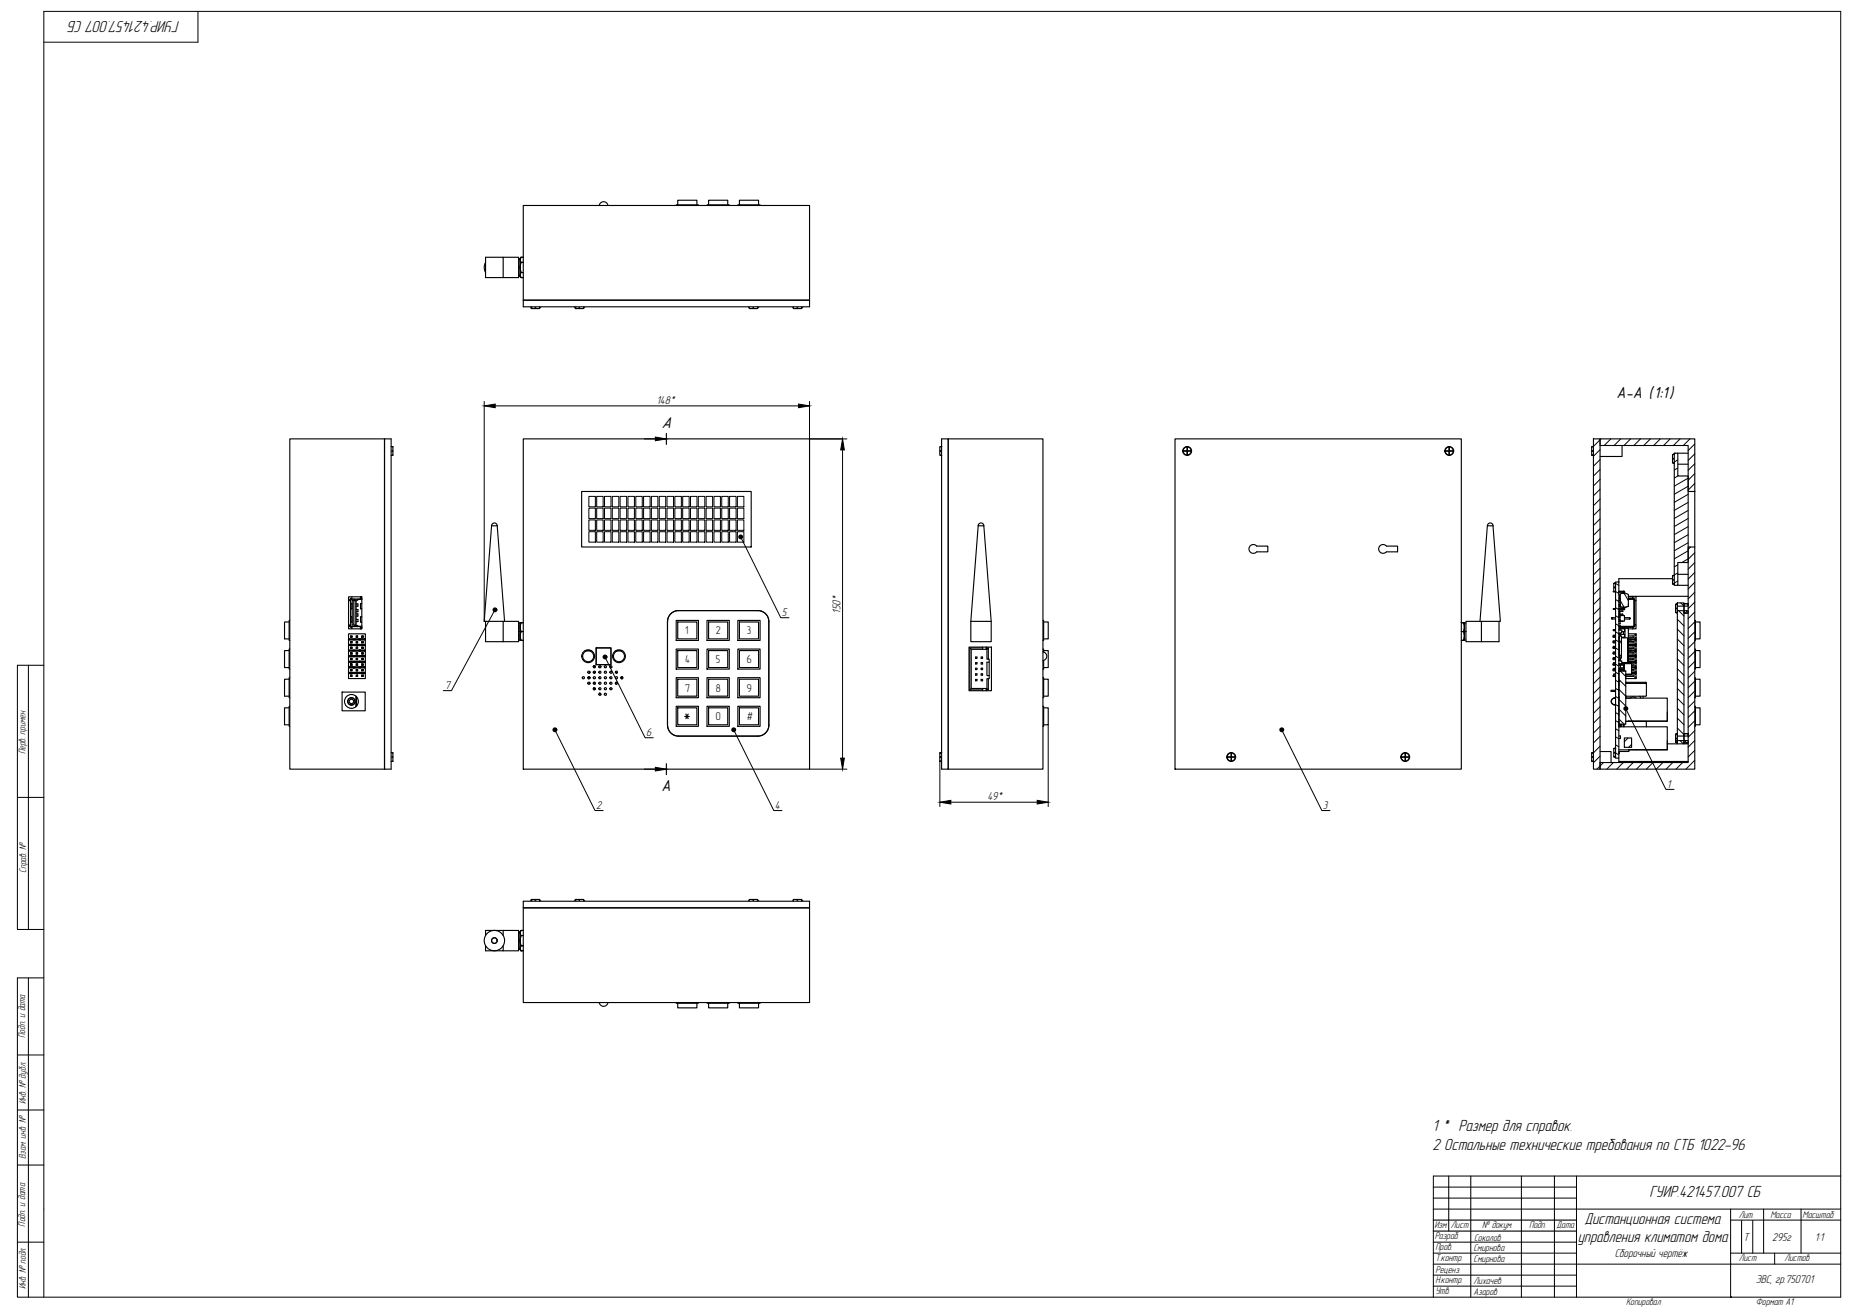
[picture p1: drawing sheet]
<svg xmlns="http://www.w3.org/2000/svg" width="841mm" height="594mm" viewBox="0 0 841 594" stroke-linecap="round" stroke-linejoin="round" font-family="sans-serif">
<g fill="none" stroke="#000" stroke-width=".51">
<path d="M238 93h130v43h-130zM272 93a2 2 0 0 1 2-1 2 2 0 0 1 2 1M307 93h10M308 93v-2h8v2M321 93h10M322 93v-2h8v2M335 93h10M336 93v-2h8v2M221 117h8v9h-8zM221 119l-1 3 1 2M229 117h7v9h-7M236 118h.1"/>
<path d="M236 118l1-1-1 4M236 118v3M237 117h1h-1l-1 2h2h-1l-1 2M236 125h.1M236 121h.1M236 121v4M236 121l1 3h1h-2l1 2h1h-1M236 121l1 5-1-1M238 136h130v3h-130zM245 139v1h-2h-2v-1M265 139v1h-4v-1M340 139v1"/>
<path d="M340 140h.1M344 139v1h-4M360 139v1M360 140h.1M364 139v1h-4M132 199h43v150h-43zM175 199h3v150h-3zM238 199h130v150h-130zM428 199h3v150h-3zM431 199h43v150h-43zM534 199h130v150h-130zM724 199h3v150h-3z"/>
<path d="M727 199h43v24h-3v-21h-40zM178 203v2v2M428 203h-1v2v2h1M537 205h2v2v-2h2M537 205h2v-2v2h2M537 205h.1M537 205l1 1 1 1M539 203l-1 1-1 1M539 203l1 1 1 1M541 205l-1 1-1 1M541 205h.1M656 205h2v-2v2h2"/>
<path d="M656 205h2v2v-2h2M656 205l1 1 1 1M658 203l-1 1-1 1M658 203l1 1 1 1M660 205l-1 1-1 1M660 205h.1M723 203v2v2h1M723 203h.1M724 203h-1M737 202v5h-10M760 207v1v2M760 206h2v10h5v39h-5v11h-2z"/>
<path d="M760 206h.1M762 211h5M762 206h5M223 239h3M223 239l-3 43h1M223 239a1.3 1.3 0 0 1 2-1 1.3 1.3 0 0 1 1 1M226 239l3 43M264 223h77v25h-77zM444 239a1.3 1.3 0 0 1 1-1 1.3 1.3 0 0 1 2 1M444 239h3M444 239l-3 43M447 239l3 43"/>
<path d="M675 239h3M675 239l-3 43M675 239a1.3 1.3 0 0 1 2-1 1.3 1.3 0 0 1 1 1M678 239l3 43M770 223v25M568 248l1-1 2 1h5v3h-5a2 2 0 0 1-3 0 2 2 0 0 1 0-3zM627 248l1-1 2 1h5v3h-5a2 2 0 0 1-3 0 2 2 0 0 1 0-3zM767 248h3v101h-43v-3h40zM158 271h6v15h-6zM159 272l-1 1M159 274h1v3M159 277h1"/>
<path d="M159 272h2M159 272h5M160 272h-1M160 272v13M160 276h.1M160 271l-1 1M160 273h2v11h-2zM160 273v11M161 272h.1M161 272h1M161 273v11M162 274h1v1h-1"/>
<path d="M162 277h1v1h-1M162 279h1v1h-1M162 272h.1M162 272h2M163 272h.1M164 271v1v-1M164 274v3M164 274h.1M164 276h.1M164 272h.1M305 278l3-1h36a5 5 0 0 1 5 5v47a5 5 0 0 1-5 5h-36a5 5 0 0 1-5-5v-47v-1zM734 264h1v80h-1z"/>
<path d="M734 276h-1l1 1M734 269h-1h1M734 265h-1v4M735 279h1M735 277h3M735 269h3h-1zM735 276h2h1v1zM735 272h1M735 270l1 2M735 273h1v2M735 277h.1M735 278h.1"/>
<path d="M735 275h.1M735 275h1M735 279h.1M735 280h1M735 269h2M735 278v1M735 277v1M735 279v1M735 271h1M736 280h2v2h-2zM736 275v1h-1M736 278h-1"/>
<path d="M736 272v1h-1M736 272h.1M736 277h.1M736 277h1M736 278h1M736 275h.1M736 279h1M736 279h-1M736 274l-1 1M736 277h-1M736 276h1M736 270l2-1 1 1v5l-1 1h-2z"/>
<path d="M737 278h.1M737 277h.1M737 279h.1M737 277v1M737 279v1M739 271h2v1M739 272h3v13h-7v1M739 272h3v12l-7 1M739 272h3v12h-6h-1M739 274v1M739 275l-1 1M739 275h.1"/>
<path d="M739 271h28M740 272h.1M741 271h2v2M742 273h1v11h-1M760 263h-25v1M760 262v1v2M760 261h.1M761 275v1v2M761 278h.1M761 274h.1M761 274v1M761 278h1"/>
<path d="M762 277h3v57h-3zM762 274h3v1h-3zM762 274v4h-1M762 274h-1M762 274l-1 1M762 261h5M762 266h5M765 275v2M765 277h2v1h-2zM765 274h2v1h-2zM765 274h2M765 278h2"/>
<path d="M131 282h-2v8h2M131 295h-2v8h2M132 282v9M132 295v9M158 288h8v20h-8zM158 293h5h-5zM158 290h5v1h-5zM158 296h1M158 290l1 1M158 284h1h-1M159 290h.1M159 298h1"/>
<path d="M159 295h1M159 293h1M159 290h1M159 284l1 1M159 280h1v2M159 283h1M159 291h1M159 289h.1M159 296l1 1M159 291v1M159 296v1M159 289h1"/>
<path d="M159 300h1M159 292h1M159 294h1M159 296h1M159 297h1M159 299h1M159 284h2M159 299l1 1M159 294h.1M159 294v1M159 299v1M159 292h.1"/>
<path d="M159 297h.1M159 285l1 1M160 289h.1M160 294h.1M160 297v-1v1M160 299h.1M160 291v1M160 299h-1M160 299v1M160 298h1zM160 295l1 1zM160 293h1z"/>
<path d="M160 290l1 1zM161 284l1 1M161 284v1M161 284h1M161 284h.1M161 298h2M161 295h2M161 293h2M161 290h2M162 281h1v1h-1M162 291v1M162 289h.1"/>
<path d="M162 300h.1M162 292h.1M162 294h.1M162 296h.1M162 299h.1M162 297h.1M162 294v1M162 299v1M162 299v1zM162 296v1M162 284h2M162 284h.1"/>
<path d="M163 284v1M163 290h3zM163 293h3zM163 295h3zM163 298h3zM163 298h-5h1M163 298h-4M163 295v1h-5l1-1M163 295h-4M164 284v1M164 285v1M164 280v3"/>
<path d="M164 285h.1M164 290l-1 1 3-1M164 293h-1h3M164 295l-1 1 3-1M164 298h-1h3M164 280h.1M164 283h.1M164 282v1M164 289h.1M164 291v1zM164 296v1M164 294v1"/>
<path d="M164 289h1M164 300h1M164 291h1M164 292h1M164 294h1M164 295h1M164 296h1M164 297h1M164 299h1M164 294h.1M164 284l-5 1M164 299v1"/>
<path d="M165 289h.1M165 292h.1M165 294v1zM165 297h.1M165 299v1zM165 294h-1M165 297h-1M165 299h-1M166 298h.1M166 296h.1M166 293h.1M166 291h.1"/>
<path d="M221 282h8v9h-8zM229 282h.1M229 282h7v9h-7M236 287h.1M236 291h.1M236 283h.1M236 287v4M236 283h1v8h-1M236 283h2h-1l-1 1 1 3h1h-1l-1 3 1 1h1h-2M236 283v4M266 296h3M271 294h6v8h-6z"/>
<path d="M280 296h3M307 295h10v9h-10zM307 282h10v9h-10zM308 295h8v8h-8zM308 282h8v8h-8zM321 282h10v9h-10zM321 295h10v9h-10zM322 282h8v8h-8zM322 295h8v8h-8zM335 282h10v9h-10zM335 295h10v9h-10zM336 282h8v8h-8z"/>
<path d="M336 295h8v8h-8zM440 294h10v20h-10zM440 294l1 1v18M441 282h9v9h-9zM441 295h5M443 298h1v1h-1zM446 298v1zM446 294h-6v19l6 1M446 295h2M446 294v1M448 294v1v-1M448 294h1v5v9"/>
<path d="M448 295v4h1M449 294l-1 1M474 295v1M474 282v9M474 296a2 2 0 0 1 1 2 2 2 0 0 1-1 2M474 295h2v8h-2M474 282h2v8h-2M474 300v4M665 283h-1h1v1v3h-1h1v3v1h-1h1M665 283v8M665 287h1M665 283h1"/>
<path d="M665 287v4M665 283v4M666 291h-1M672 282h-6v9h7M672 282h1M673 282h8v9h-8zM732 281h.1M732 281h2M733 289h.1M733 294v1v-1M733 297h.1M733 299v1"/>
<path d="M733 291v1M733 294h.1M733 299h.1M733 300h1M733 289h1M733 292h1M733 295h1M734 296h-1l1 1h-1M734 286h-1h1M734 288h-1v1h1M734 291h-1v1h1M734 294h-1h1"/>
<path d="M734 299h-1h1M735 298h.1M735 297h.1M735 296h.1M735 295h.1M735 294h.1M735 293h.1M735 292h.1M735 291h.1M735 290h.1M735 281h.1M735 286h1"/>
<path d="M735 286h3v1h-2M735 286h1v2h-1M735 289h.1M735 288h.1M735 282h1M735 281h1M735 288h1M735 288l1 1v-1M735 289h1v10h-1zM735 288h3v1h-2M735 282h.1M736 288h.1"/>
<path d="M736 299l-1 1h1M736 299v1M736 282h-1M736 300h.1M736 290h3v11h-3M737 282h-1v1h-1M737 282h.1M737 284v1M737 285h.1M737 285h1v5M737 285l-1 1M737 285v1"/>
<path d="M737 287v1M737 289v1M738 285h.1M738 281h2M738 285h1v16M739 284v1M739 290l1 1h-1M739 290h4M739 293h4M739 295h4M739 296h4M739 298h4"/>
<path d="M739 289h3h-3M739 296h3v1h-3M739 299h3v1h-3M739 291h3v1h-3M739 286h.1M739 298h1M739 295h1M739 293h1M739 286h2M739 288h4M740 298h1zM740 295l1 1z"/>
<path d="M740 293h1zM740 290h1M740 281h.1M740 284v1M741 290l-1 1h3M741 290l2 1M741 298h2M741 295h2M741 293h2M741 285v1M742 294v1h-3M742 294h-3"/>
<path d="M743 300h.1M743 290h.1M743 293h.1M743 295v1M743 298h.1M743 288v1zM743 291h.1M743 293v1M743 296h.1M743 298v1M743 284v2h-2M743 289v11"/>
<path d="M743 292v1M743 295h.1M743 297v1M770 295v9M770 282v9M770 295h2v8h-2M770 282h2v8h-2M131 308h-2v8h2M132 308v9M155 314h11v9h-11zM158 306h3zM158 303h3z"/>
<path d="M158 300h5v1h-5zM158 301h2M158 305v1M158 303h.1M159 303h2h-1M159 306h.1M159 302h1zM159 304h1M159 307h1zM159 302h.1M159 304v1M159 307h.1"/>
<path d="M159 302h1M159 305h1zM159 307h1M160 307h.1M160 302h.1M160 304v1M160 307h-1M160 300l1 1zM160 306h1M161 306h2zM161 303h2zM161 301h2"/>
<path d="M162 316v5M162 304h.1M162 302h.1M162 307h.1M162 305h.1M162 304v1M163 306h3zM163 305l1 1M163 305l3 1M163 300h3zM163 303h3zM163 305l-4 1"/>
<path d="M163 303h-2M163 305v1M163 303h.1M164 301h-1h3M164 303h-1h3M164 304v1M164 302h.1M164 304h1M164 302h1M164 307h1M164 305h1M164 307h.1"/>
<path d="M165 307h-1M165 302h.1M165 304v1zM165 302h-1M165 307h.1M166 303h.1M166 301h.1M267 308h1M267 308h.1M267 307v1M268 310h.1M268 305v1"/>
<path d="M268 308h.1M269 313h1M270 312v1M270 302l-1 1M270 310v1M270 305v1M270 303h.1M272 315l1 1M273 303h-1M275 302h.1M277 303h1M278 313h.1"/>
<path d="M280 305v1M280 310v1M280 308h.1M282 308h.1M282 307v1M307 308h10v9h-10zM308 308h8v8h-8zM321 308h10v9h-10zM322 308h8v8h-8zM335 308h10v9h-10zM336 308h8v8h-8zM440 313h1h5"/>
<path d="M443 301h1v1h-1zM443 303h1v1h-1zM443 306h1v1h-1zM443 309h1h-1zM446 301v1zM446 303v1zM446 306v1zM446 309h.1M446 313h2M448 313v1M449 308v5l-1 1M449 308h-1v5h1"/>
<path d="M449 301h-1v6h1M474 308v9M474 308h2v8h-2M733 304v1v-1M733 302h.1M733 304h.1M733 307h.1M733 307h1M733 302h1M733 305h1M733 301v1h1M733 304h1"/>
<path d="M733 317h.1M733 317a1.5 1.5 0 0 0-1 2 1.5 1.5 0 0 0 1 1M733 317h1M734 314h-2h2M734 304h-1h1M734 306h-1v1M734 301h-1v1h1M735 300h1v2h-1M735 316h.1M735 304h3M735 305h3M735 307h.1"/>
<path d="M735 306h.1M735 309h.1M735 317h.1M735 314h.1M735 308h.1M735 311h.1M735 309v1M735 310h.1M735 320h.1M735 319h.1M735 318h.1M735 315h.1"/>
<path d="M735 313h.1M735 312h.1M735 305h3v24h-3zM735 302h.1M735 302h3M736 305h-1M736 302h.1M736 305h.1M736 301h1M737 302v1M737 305h.1M737 301h.1"/>
<path d="M737 301h1M738 301h3v5h-3M738 301h3M738 302h-3h1v1M738 303h-3M738 301v4M738 301h.1M738 307h4h-4v1M738 316h1M738 310l10 1M738 310h9l1 1M739 310h-1"/>
<path d="M739 317h.1M739 317h3h1M739 300h4M739 301h4M739 301h1M740 300l1 1zM741 303h2M741 304h1v1M741 302h1h-1M741 306h-3M741 301h2M741 306h2"/>
<path d="M741 305l2 1M742 305h-1M743 301v-1v6M743 306h.1M743 303v1M743 301h.1M743 303h-2M743 306v2h-5M743 302v1M743 305h.1M743 308h.1M745 316v1"/>
<path d="M746 316v1M748 316h-10v1h19v11h-17l17-1v-4M748 311v5M770 308v9M770 308h2v8h-2M131 321h-2v8h2M132 321v9M307 321h10v9h-10zM308 321h8v8h-8zM321 321h10v9h-10zM322 321h8v8h-8zM335 321h10v9h-10z"/>
<path d="M336 321h8v8h-8zM474 321v9M474 321h2v8h-2M733 320h.1M733 320h1M734 340h-1v4h1M735 334h1v1h-1M735 330h22v11h-17M735 329h1M735 329h.1M735 328h.1M735 325h.1"/>
<path d="M735 324h.1M735 323h.1M735 322h.1M735 321h.1M736 330h.1M736 329v1h-1h1v-1M736 329h.1M737 329v1M738 329v1M738 335h3v4h-3zM738 328h9l1 2M739 328h-1"/>
<path d="M757 336v4l-17 1M757 338h5M761 334v1v2M761 334h.1M761 337h.1M761 337h1M762 336h3v2h-3zM762 333v4h-1M762 333l-1 1M765 334v2M765 333h2v1h-2zM765 336h2v1h-2z"/>
<path d="M765 333h2M765 337h2M765 338h2M770 321v9M770 321h2v8h-2M178 342v2v2M427 346h.1M427 346h1M428 342h-1v4M557 344h2v2v-2h2M557 344h2v-2v2h2M557 344h.1"/>
<path d="M557 344l1 1 1 1M559 342l-1 1-1 1M559 342l1 1 1 1M561 344l-1 1-1 1M561 344h.1M636 344l1 1 1 1M638 342l-1 1-1 1M638 342l1 1 1 1M640 344l-1 1-1 1M640 344h-2v-2v2h-2h2v2v-2h2M640 344h.1M723 346h.1"/>
<path d="M723 346h1M724 342h-1v4M727 341h5v5M735 344v2h32M735 341h5M735 341v1M735 342h.1M740 341h-5M238 412h130v43h-130zM238 409h130v3h-130zM245 409h-2h-2M265 409h-2h-2"/>
<path d="M340 409h.1M340 409h4M360 409h.1M360 409h4M221 430v2h8v-2M229 423h7v9h-7M229 423h-8v2M229 423v2M236 423h.1M236 427v4M236 427v4l2 1M236 423h1l-1 4"/>
<path d="M236 423v4M236 427l1 3h1h-2l1 2-1-1M237 423h1h-1l-1 2h2h-1l-1 2M272 455a2 2 0 0 0 2 2 2 2 0 0 0 2-2M307 455h10M308 456v2h8v-2M321 455h10M322 456v2h8v-2M335 455h10M336 456v2h8v-2"/>
<circle cx="539" cy="205" r="2"/>
<circle cx="658" cy="205" r="2"/>
<circle cx="267" cy="298" r="2.5"/>
<circle cx="267" cy="298" r="2.9"/>
<circle cx="281" cy="298" r="2.5"/>
<circle cx="281" cy="298" r="2.9"/>
<circle cx="160" cy="319" r="1.6"/>
<circle cx="160" cy="319" r="1"/>
<circle cx="160" cy="319" r="1.7"/>
<circle cx="160" cy="319" r="3"/>
<circle cx="265" cy="308" r=".5"/>
<circle cx="267" cy="310" r=".5"/>
<circle cx="267" cy="305" r=".5"/>
<circle cx="267" cy="308" r=".5"/>
<circle cx="270" cy="305" r=".5"/>
<circle cx="270" cy="310" r=".5"/>
<circle cx="270" cy="313" r=".5"/>
<circle cx="270" cy="308" r=".5"/>
<circle cx="270" cy="303" r=".5"/>
<circle cx="272" cy="305" r=".5"/>
<circle cx="272" cy="310" r=".5"/>
<circle cx="272" cy="303" r=".5"/>
<circle cx="272" cy="313" r=".5"/>
<circle cx="272" cy="308" r=".5"/>
<circle cx="272" cy="315" r=".5"/>
<circle cx="275" cy="308" r=".5"/>
<circle cx="275" cy="315" r=".5"/>
<circle cx="275" cy="305" r=".5"/>
<circle cx="275" cy="303" r=".5"/>
<circle cx="275" cy="313" r=".5"/>
<circle cx="275" cy="310" r=".5"/>
<circle cx="277" cy="303" r=".5"/>
<circle cx="277" cy="308" r=".5"/>
<circle cx="277" cy="305" r=".5"/>
<circle cx="277" cy="313" r=".5"/>
<circle cx="277" cy="310" r=".5"/>
<circle cx="280" cy="308" r=".5"/>
<circle cx="280" cy="310" r=".5"/>
<circle cx="280" cy="305" r=".5"/>
<circle cx="282" cy="308" r=".5"/>
<circle cx="559" cy="344" r="2"/>
<circle cx="638" cy="344" r="2"/>
<circle cx="225" cy="427" r="5"/>
<circle cx="225" cy="427" r="1.3"/>
</g>
<g fill="#000">
<circle cx="241" cy="140" r=".3"/>
<circle cx="245" cy="140" r=".3"/>
<circle cx="261" cy="140" r=".3"/>
<circle cx="265" cy="140" r=".3"/>
<circle cx="344" cy="140" r=".3"/>
<circle cx="364" cy="140" r=".3"/>
<circle cx="178" cy="203" r=".3"/>
<circle cx="178" cy="207" r=".3"/>
<circle cx="427" cy="207" r=".3"/>
<circle cx="427" cy="203" r=".3"/>
<circle cx="723" cy="207" r=".3"/>
<circle cx="760" cy="210" r=".3"/>
<circle cx="760" cy="207" r=".3"/>
<circle cx="760" cy="206" r=".3"/>
<circle cx="733" cy="265" r=".3"/>
<circle cx="737" cy="269" r=".3"/>
<circle cx="737" cy="276" r=".3"/>
<circle cx="760" cy="265" r=".3"/>
<circle cx="760" cy="262" r=".3"/>
<circle cx="760" cy="261" r=".3"/>
<circle cx="735" cy="288" r=".3"/>
<circle cx="735" cy="309" r=".3"/>
<circle cx="735" cy="302" r=".3"/>
<circle cx="733" cy="340" r=".3"/>
<circle cx="735" cy="329" r=".3"/>
<circle cx="761" cy="334" r=".3"/>
<circle cx="761" cy="337" r=".3"/>
<circle cx="761" cy="333" r=".3"/>
<circle cx="178" cy="346" r=".3"/>
<circle cx="178" cy="342" r=".3"/>
<circle cx="427" cy="342" r=".3"/>
<circle cx="723" cy="342" r=".3"/>
<circle cx="733" cy="344" r=".3"/>
<circle cx="241" cy="409" r=".3"/>
<circle cx="245" cy="409" r=".3"/>
<circle cx="261" cy="409" r=".3"/>
<circle cx="265" cy="409" r=".3"/>
<circle cx="344" cy="409" r=".3"/>
<circle cx="364" cy="409" r=".3"/>
</g>
<g fill="none" stroke="#000" stroke-width=".45">
<path d="M90 5v14h-70M267 236h3v5h-3zM267 231h3v5h-3zM267 225h3v5h-3zM271 236h3v5h-3zM271 231h3v5h-3zM271 225h3v5h-3zM275 236h2v5h-2zM275 231h2v5h-2zM275 225h2v5h-2zM278 236h3v5h-3zM278 231h3v5h-3z"/>
<path d="M278 225h3v5h-3zM282 236h3v5h-3zM282 231h3v5h-3zM282 225h3v5h-3zM285 236h3v5h-3zM285 231h3v5h-3zM285 225h3v5h-3zM289 236h3v5h-3zM289 231h3v5h-3zM289 225h3v5h-3zM292 236h3v5h-3zM292 231h3v5h-3z"/>
<path d="M292 225h3v5h-3zM296 236h3v5h-3zM296 231h3v5h-3zM296 225h3v5h-3zM299 236h3v5h-3zM299 231h3v5h-3zM299 225h3v5h-3zM303 236h3v5h-3zM303 231h3v5h-3zM303 225h3v5h-3zM306 236h3v5h-3zM306 231h3v5h-3z"/>
<path d="M306 225h3v5h-3zM310 236h3v5h-3zM310 231h3v5h-3zM310 225h3v5h-3zM314 236h3v5h-3zM314 231h3v5h-3zM314 225h3v5h-3zM317 236h3v5h-3zM317 231h3v5h-3zM317 225h3v5h-3zM321 236h3v5h-3zM321 231h3v5h-3z"/>
<path d="M321 225h3v5h-3zM324 236h3v5h-3zM324 231h3v5h-3zM324 225h3v5h-3zM328 236h3v5h-3zM328 231h3v5h-3zM328 225h3v5h-3zM331 236h3v5h-3zM331 231h3v5h-3zM331 225h3v5h-3zM335 236h3v5h-3zM335 231h3v5h-3z"/>
<path d="M335 225h3v5h-3zM267 241h3v5h-3zM271 241h3v5h-3zM275 241h2v5h-2zM278 241h3v5h-3zM282 241h3v5h-3zM285 241h3v5h-3zM289 241h3v5h-3zM292 241h3v5h-3zM296 241h3v5h-3zM299 241h3v5h-3zM303 241h3v5h-3z"/>
<path d="M306 241h3v5h-3zM310 241h3v5h-3zM314 241h3v5h-3zM317 241h3v5h-3zM321 241h3v5h-3zM324 241h3v5h-3zM328 241h3v5h-3zM331 241h3v5h-3zM335 241h3v5h-3zM13 302v120M20 302h-12v120h12M8 362h12"/>
<path d="M13 444v145M20 444h-12v145h828v-584h-816v584M8 479h12M8 504h12M8 529h12M658 534v25M668 534v55M691 534v55M706 534v55M716 534v55M836 534h-185v55M716 549h120"/>
<path d="M786 549v40M786 554h50M801 549v20M818 549v20M8 564h12M716 574h120M786 569h50M806 569v5"/>
</g>
<g fill="none" stroke="#000" stroke-width=".45">
<path d="M220 182v100M225 184h138M368 184v15h15M368 182v17h17M383 204v140M336 244l19 37h3M225 277l-20 37h-4M275 298l18 37h4M252 331l18 37h4M333 331l18 37h4M476 329v37M582 331l18 37h4"/>
<path d="M738 322l19 37h3M368 349h17M427 346v20M432 364h39M651 539h65M651 544h65M651 549h65M791 554v15M796 554v15M651 574h65M651 569h65M651 579h65"/>
<path d="M651 564h65M651 584h65M786 589h.1"/>
</g>
<path d="M651 559h65M651 554h65" fill="none" stroke="#000" stroke-width=".51"/>
<g fill="none" stroke="#000" stroke-width=".45">
<path d="M727 199l-3 4M732 199l-3 3M736 199l-3 3M740 199l-3 3M745 199l-3 3M749 199l-3 3M754 199l-3 3M758 199l-3 3M763 199l-3 3M767 199l-3 3M727 204l-3 3M727 209l-3 3"/>
<path d="M727 213l-3 3M727 218l-3 3M761 206h-1M762 209l-2 1M762 213h-2M762 216l-2 1M767 217l-7 4M770 202l-3 3M770 206l-3 3M770 211l-3 3M770 215l-3 3M770 220l-3 3"/>
<path d="M727 222l-3 3M727 227l-3 3M727 231l-3 3M727 236l-3 3M767 221l-7 3M767 225l-7 3M767 228l-7 4M767 232l-7 3M767 236l-7 3M767 239l-7 4M727 245l-3 3M727 240l-3 3"/>
<path d="M727 249l-3 3M727 254l-3 3M727 258l-3 3M762 257h-2M767 243l-7 3M767 247l-7 3M767 250l-7 4M767 254l-3 1M768 248l-1 2M770 251l-3 3M770 256l-3 3M727 263l-3 3"/>
<path d="M727 267l-3 3M727 272l-3 3M727 276l-3 3M734 280l1 1M734 276l1 1M734 272l1 1M734 269l1 1M734 265l1 1M736 273l2 3M738 269l1 4M761 276h.1M761 276l1 1"/>
<path d="M762 260l-2 1M762 264l-2 1M762 277l3 3M763 274l2 1M766 277l-1 1M770 260l-3 3M770 265l-3 3M770 269l-3 3M770 273l-3 3M770 278l-3 3M727 299l-3 3M727 281l-3 3"/>
<path d="M727 285l-3 3M727 290l-3 3M727 294l-3 3M734 298l1 1M734 294l1 1M734 291l1 1M734 287l1 1M734 283l1 1M736 291l-1 1M736 297l-1 2M762 299l3 3M762 295l3 3"/>
<path d="M762 290l3 3M762 286l3 3M762 281l3 3M770 282l-3 3M770 287l-3 3M770 291l-3 3M770 296l-3 3M727 303l-3 3M727 316l-3 3M727 308l-3 3M727 312l-3 3M734 320l1 1"/>
<path d="M734 316l1 1M734 313l1 1M734 309l1 1M734 305l1 1M734 302l1 1M735 318l3 3M735 313l3 3M735 309l3 3M736 305l2 2M762 317l3 3M762 313l3 3M762 308l3 3"/>
<path d="M762 304l3 3M770 300l-3 3M770 305l-3 3M770 309l-3 3M770 314l-3 3M770 318l-3 3M727 321l-3 3M727 334l-3 3M727 339l-3 3M727 325l-3 3M727 330l-3 3M734 338l1 1"/>
<path d="M734 335l1 1M734 331l1 1M734 327l1 1M734 324l1 1M735 327l3 2M735 322l3 3M739 335l-1 2M741 338l-1 1M762 331l3 3M762 326l3 3M762 322l3 3M762 336l-1 1"/>
<path d="M763 336l1 2M765 336l1 1M770 323l-3 3M770 327l-3 3M770 332l-3 3M770 336l-3 3M727 343l-3 3M728 346l-3 3M733 346l-3 3M734 342l1 1M737 346l-3 3M742 346l-3 3"/>
<path d="M746 346l-3 3M751 346l-3 3M755 346l-3 3M760 346l-3 3M764 346l-3 3M770 341l-3 3M770 345l-4 4"/>
</g>
<g fill="#000" stroke="#000" stroke-width=".45">
<path d="M735 269h3zM735 269h3z"/>
<path d="M737 269h1zM737 269h1z"/>
<path d="M737 276h1zM737 276h1z"/>
<path d="M735 276l3 1zM735 276l3 1z"/>
</g>
<path d="M303 197v5M303 347v5" fill="none" stroke="#000" stroke-width=".51"/>
<path d="M293 199h5M293 349h5" fill="none" stroke="#000" stroke-width=".45"/>
<path d="M298 199h5l-5 1zM298 349h5l-5 1z" fill="#000" stroke="#000" stroke-width=".45"/>
<g fill="none" stroke="#000" stroke-width="1.1">
<circle cx="336" cy="244" r=".6"/>
<circle cx="225" cy="277" r=".6"/>
<circle cx="275" cy="298" r=".6"/>
<circle cx="252" cy="331" r=".6"/>
<circle cx="333" cy="331" r=".6"/>
<circle cx="582" cy="331" r=".6"/>
<circle cx="738" cy="322" r=".6"/>
</g>
<path d="M220 184h5v1zM363 184h5l-5 1zM383 199v5h-1zM382 344h1v5zM427 364h5v1zM471 364h5l-5 1z" fill="#000" stroke="#000" stroke-width=".45"/>
<text font-size="10.2" x="310" y="331">*</text>
<g font-size="7.8">
<text x="734" y="181">A-A (1:1)</text>
<text x="300" y="194">A</text>
<text x="300" y="359">A</text>
</g>
<g font-size="7.6">
<text x="82" y="9" transform="rotate(-180 82 9)">ГУИР.421457.007 СБ</text>
<text x="651" y="514">1 * Размер для справок.</text>
<text x="651" y="522">2 Остальные технические требования по СТБ 1022-96</text>
<text x="749" y="544">ГУИР.421457.007 СБ</text>
</g>
<g font-size="7.4">
<text x="719" y="556">Дистанционная система</text>
<text x="716" y="564">управления климатом дома</text>
</g>
<g font-size="5.3">
<text x="298" y="183">148*</text>
<text x="355" y="280">5</text>
<text x="382" y="279" transform="rotate(-90 382 279)">150*</text>
<text x="202" y="313">7</text>
<text x="293" y="334">6</text>
<text x="757" y="358">1</text>
<text x="448" y="363">49*</text>
<text x="271" y="367">2</text>
<text x="352" y="367">4</text>
<text x="601" y="367">3</text>
<text x="792" y="564">Т</text>
<text x="805" y="564">295г</text>
<text x="824" y="564">1:1</text>
<text x="733" y="571">Сборочный чертёж</text>
<text x="797" y="583">ЭВС, гр.750701</text>
</g>
<g font-size="5.1">
<text x="311" y="288">1</text>
<text x="325" y="288">2</text>
<text x="339" y="288">3</text>
<text x="311" y="301">4</text>
<text x="325" y="301">5</text>
<text x="339" y="301">6</text>
<text x="311" y="314">7</text>
<text x="325" y="314">8</text>
<text x="339" y="314">9</text>
<text x="325" y="327">0</text>
<text x="339" y="327">#</text>
</g>
<g font-size="4.5">
<text x="12" y="343" transform="rotate(-90 12 343)">Перв. примен.</text>
<text x="12" y="397" transform="rotate(-90 12 397)">Справ. №</text>
<text x="11" y="471" transform="rotate(-90 11 471)">Подп. и дата</text>
<text x="12" y="501" transform="rotate(-90 12 501)">Инв. № дубл.</text>
<text x="12" y="526" transform="rotate(-90 12 526)">Взам. инв. №</text>
<text x="11" y="557" transform="rotate(-90 11 557)">Подп. и дата</text>
<text x="651" y="558">Изм</text>
<text x="659" y="558">Лист</text>
<text x="673" y="558">№ докум.</text>
<text x="694" y="558">Подп.</text>
<text x="707" y="558">Дата</text>
<text x="790" y="553">Лит.</text>
<text x="804" y="553">Масса</text>
<text x="819" y="553">Масштаб</text>
<text x="652" y="563">Разраб.</text>
<text x="669" y="563">Соколов</text>
<text x="652" y="568">Пров.</text>
<text x="669" y="568">Смирнова</text>
<text x="652" y="573">Т.контр.</text>
<text x="669" y="573">Смирнова</text>
<text x="790" y="573">Лист</text>
<text x="810" y="573">Листов</text>
<text x="652" y="578">Реценз.</text>
<text x="12" y="586" transform="rotate(-90 12 586)">Инв. № подл.</text>
<text x="652" y="588">Утв.</text>
<text x="652" y="583">Н.контр.</text>
<text x="669" y="583">Лихачев</text>
<text x="669" y="588">Азаров</text>
<text x="738" y="593">Копировал</text>
<text x="797" y="593">Формат А1</text>
</g>
</svg>
